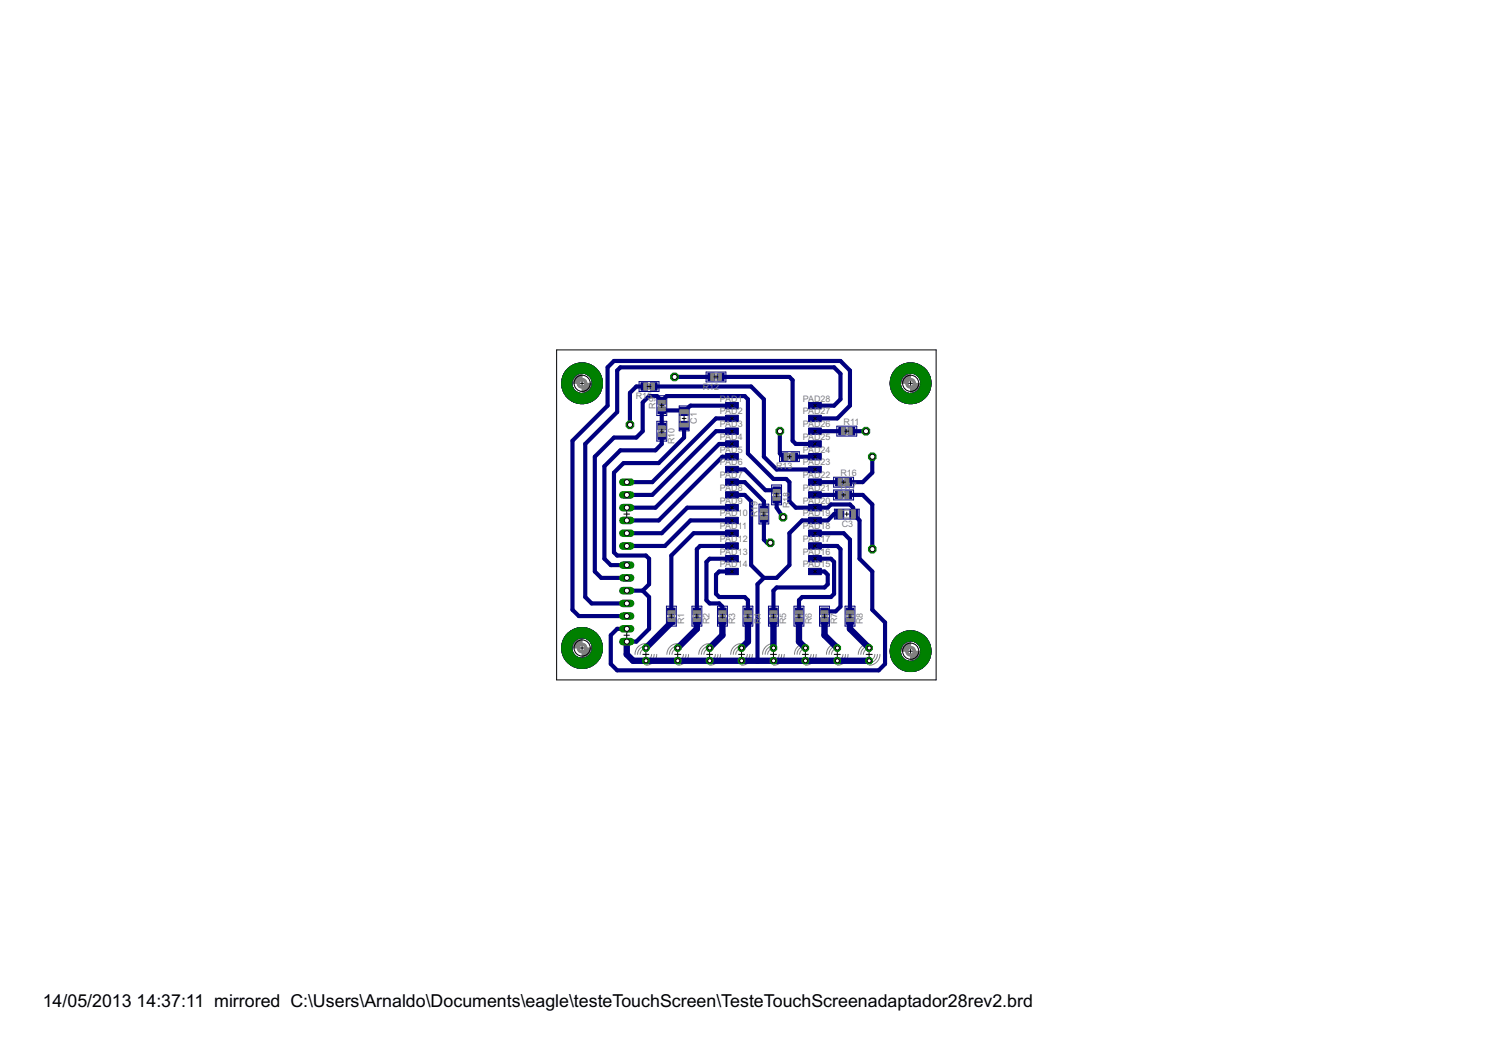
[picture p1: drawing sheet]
<svg xmlns="http://www.w3.org/2000/svg" width="297mm" height="210mm" viewBox="0 0 297 210" stroke-linecap="round" stroke-linejoin="round" font-family="sans-serif">
<g fill="none" stroke="#000" stroke-width=".2">
<path d="M115 76.3h1.6M115.8 75.5v1.6M133.8 75h.8M134.2 74.6v.8M180.4 76.3h1.6M181.2 75.5v1.6M124.9 84.5h.8M125.3 84.1v.8M154.7 85.8h.9M155.2 85.4v.8M171.9 85.8h.8M172.3 85.4v.8"/>
<path d="M173.3 90.6l.5 .5M173.8 90.6l-.5 .5M124.1 117.5h1.1M124.1 102.3h1.1M124.7 101.7v1.1M124.7 116.9v1.2M152.8 108h.8M153.2 107.6v.8M155.4 102.9h.8M155.8 102.5v.8M173.1 109.3h.9M173.5 108.9v.8"/>
<path d="M115 128.9h1.6M115.8 128.1v1.7M124.1 126.4h1.1M124.7 125.9v1M127.9 130.2h1.2M128.5 129.6v1.2M134.2 130.2h1.2M134.8 129.6v1.2M140.6 130.2h1.2M141.2 129.6v1.2M146.9 130.2h1.2M147.5 129.6v1.2"/>
<path d="M153.3 130.2h1.2M153.9 129.6v1.2M159.6 130.2h1.2M160.2 129.6v1.2M166 130.2h1.2M166.6 129.6v1.2M172.3 130.2h1.2M172.9 129.6v1.2M180.4 129.6h1.6M181.2 128.8v1.6"/>
</g>
<g fill="none" stroke="#808080" stroke-width=".2">
<path d="M128.5 129.1l-.7 .2-.3 .4-.1 .5M128.5 128.5a1.63 1.63 0 0 0-1.6 1.7M128.5 128a2.15 2.15 0 0 0-2.2 2.2M129.6 130.2l-.2 .7-.4 .3-.5 .1M130.2 130.2a1.66 1.66 0 0 1-1.7 1.6M130.7 130.2a2.15 2.15 0 0 1-2.2 2.2M134.8 129.1l-.7 .2-.3 .4-.1 .5M134.8 128.5a1.66 1.66 0 0 0-1.6 1.7M134.8 128a2.18 2.18 0 0 0-2.1 2.2M136 130.2l-.3 .7-.4 .3-.5 .1M136.5 130.2a1.63 1.63 0 0 1-1.7 1.6M137 130.2a2.15 2.15 0 0 1-2.2 2.2"/>
<path d="M141.2 129.1l-.7 .2-.3 .4-.2 .5M141.2 128.5a1.66 1.66 0 0 0-1.7 1.7M141.2 128a2.18 2.18 0 0 0-2.2 2.2M142.3 130.2l-.1 .5-.3 .4-.7 .2M142.8 130.2a1.66 1.66 0 0 1-1.6 1.6M143.3 130.2a2.15 2.15 0 0 1-2.1 2.2M147.5 129.1l-.7 .2-.3 .4-.1 .5M147.5 128.5a1.66 1.66 0 0 0-1.6 1.7M147.5 128a2.18 2.18 0 0 0-2.1 2.2M148.7 130.2l-.1 .5-.3 .4-.8 .2M149.2 130.2a1.66 1.66 0 0 1-1.7 1.6M149.7 130.2a2.15 2.15 0 0 1-2.2 2.2"/>
<path d="M153.9 129.1l-.7 .2-.4 .4-.1 .5M153.9 128.5a1.66 1.66 0 0 0-1.7 1.7M153.9 128a2.15 2.15 0 0 0-2.2 2.2M155 130.2l-.1 .5-.3 .4-.7 .2M155.5 130.2a1.66 1.66 0 0 1-1.6 1.6M156 130.2a2.15 2.15 0 0 1-2.1 2.2M160.2 129.1l-.7 .2-.3 .4-.1 .5M160.2 128.5a1.66 1.66 0 0 0-1.6 1.7M160.2 128a2.15 2.15 0 0 0-2.1 2.2M161.4 130.2l-.3 .7-.4 .3-.5 .1M161.9 130.2a1.66 1.66 0 0 1-1.7 1.6M162.4 130.2a2.15 2.15 0 0 1-2.2 2.2"/>
<path d="M166.6 129.1l-.7 .2-.4 .4-.1 .5M166.6 128.5a1.63 1.63 0 0 0-1.7 1.7M166.6 128a2.15 2.15 0 0 0-2.2 2.2M167.7 130.2l-.2 .7-.4 .3-.5 .1M168.2 130.2a1.63 1.63 0 0 1-1.6 1.6M168.7 130.2a2.11 2.11 0 0 1-2.1 2.2M172.9 129.1l-.7 .2-.3 .4-.1 .5M172.9 128.5a1.66 1.66 0 0 0-1.6 1.7M172.9 128a2.18 2.18 0 0 0-2.1 2.2M174.1 130.2l-.3 .7-.4 .3-.5 .1M174.6 130.2a1.66 1.66 0 0 1-1.7 1.6M175.1 130.2a2.15 2.15 0 0 1-2.2 2.2"/>
</g>
<g fill="#808080" stroke="#808080" stroke-width=".2">
<path d="M173.3 90.6h.5v.5h-.5z"/>
<path d="M125.1 84.3h.5v.5h-.5z"/>
<path d="M154.9 85.5h.5v.5h-.5z"/>
<path d="M133.9 74.7h.6v.5h-.6z"/>
<path d="M172 85.5h.5v.5h-.5z"/>
<path d="M155.5 102.7h.5v.5h-.5z"/>
<path d="M153 107.7h.5v.5h-.5z"/>
<path d="M124.4 124.9h.5v.5h-.5z"/>
<path d="M124.4 127.4h.5v.5h-.5z"/>
<path d="M173.3 109h.5v.5h-.5z"/>
<path d="M124.4 119.8h.5v.5h-.5z"/>
<path d="M124.4 117.3h.5v.5h-.5z"/>
<path d="M124.4 114.7h.5v.5h-.5z"/>
<path d="M124.4 112.2h.5v.5h-.5z"/>
<path d="M124.4 122.3h.5v.5h-.5z"/>
<path d="M124.4 105.8h.5v.5h-.5z"/>
<path d="M124.4 103.3h.5v.5h-.5z"/>
<path d="M124.4 100.8h.5v.5h-.5z"/>
<path d="M124.4 98.2h.5v.5h-.5z"/>
<path d="M124.4 95.7h.5v.5h-.5z"/>
<path d="M124.4 108.4h.5v.5h-.5z"/>
</g>
<g fill="#808080" stroke="#808080" stroke-width=".2">
<path d="M116.7 128.9h2.5a3.4 3.4 0 0 1-3.4 3.4v-2.5l.6-.2z" fill-rule="evenodd"/>
<path d="M113.4 126.5l1.2-.8 1.2-.2v2.5l-.7 .3-.2 .6h-2.5l.2-1.2z" fill-rule="evenodd"/>
<path d="M115.1 128.2a1 1 0 0 1 1.1-.2 1 1 0 0 1 .6 .9h-.5a.53 .53 0 0 1-.7 .5 .53 .53 0 0 1-.1-.9 .53 .53 0 0 1 .8 .3v.1h.5a.99 .99 0 0 1-1.4 .9 .99 .99 0 0 1-.3-1.6z" fill-rule="evenodd"/>
<path d="M115.8 77.2l.6-.3 .3-.6h2.5a3.4 3.4 0 0 1-3.4 3.4z" fill-rule="evenodd"/>
<path d="M113.4 73.9l1.2-.8 1.2-.2v2.5l-.7 .2-.2 .7h-2.5l.2-1.2z" fill-rule="evenodd"/>
<path d="M115.1 75.5a1 1 0 0 1 1.1-.1 1 1 0 0 1 .6 .9h-.5a.53 .53 0 0 1-.7 .4 .53 .53 0 0 1-.1-.9 .53 .53 0 0 1 .8 .3v.2h.5a.99 .99 0 0 1-1.4 .9 .99 .99 0 0 1-.3-1.7z" fill-rule="evenodd"/>
<path d="M181.2 130.5l.6-.3 .3-.6h2.5a3.4 3.4 0 0 1-3.4 3.4z" fill-rule="evenodd"/>
<path d="M178.8 127.1l1.2-.7 1.2-.2v2.5l-.7 .2-.2 .7h-2.5l.2-1.2z" fill-rule="evenodd"/>
<path d="M180.5 128.8a1 1 0 0 1 1.1-.1 1 1 0 0 1 .6 .9h-.5a.53 .53 0 0 1-.8 .4 .53 .53 0 0 1-.1-.9 .53 .53 0 0 1 .9 .3v.2h.5a.99 .99 0 0 1-1.4 .9 .99 .99 0 0 1-.3-1.7z" fill-rule="evenodd"/>
<path d="M181.2 77.2l.6-.3 .3-.6h2.5a3.4 3.4 0 0 1-3.4 3.4z" fill-rule="evenodd"/>
<path d="M178.8 73.9l1.2-.8 1.2-.2v2.5l-.7 .2-.2 .7h-2.5l.2-1.2z" fill-rule="evenodd"/>
<path d="M180.5 75.5a1 1 0 0 1 1.1-.1 1 1 0 0 1 .6 .9h-.5a.53 .53 0 0 1-.8 .4 .53 .53 0 0 1-.1-.9 .53 .53 0 0 1 .9 .3v.2h.5a.99 .99 0 0 1-1.4 .9 .99 .99 0 0 1-.3-1.7z" fill-rule="evenodd"/>
</g>
<g fill="#800000" stroke="#800000" stroke-width=".2">
<path d="M113.1 125.9a4.1 4.1 0 0 1 4.3-.7 4.1 4.1 0 0 1 2.5 3.7h-2.1a2.04 2.04 0 0 1-3 1.8 2.04 2.04 0 0 1-.2-3.5 2.04 2.04 0 0 1 3.2 1.4v.3h2.1a4.1 4.1 0 0 1-5.7 3.8 4.1 4.1 0 0 1-1.1-6.8z" fill-rule="evenodd"/>
<path d="M113.1 73.3a4.1 4.1 0 0 1 4.3-.8 4.1 4.1 0 0 1 2.5 3.8h-2.1a2.04 2.04 0 0 1-3 1.7 2.04 2.04 0 0 1-.2-3.4 2.04 2.04 0 0 1 3.2 1.3v.4h2.1a4.1 4.1 0 0 1-5.7 3.7 4.1 4.1 0 0 1-1.1-6.7z" fill-rule="evenodd"/>
<path d="M178.4 126.6a4.1 4.1 0 0 1 4.4-.7 4.1 4.1 0 0 1 2.4 3.7h-2a2.03 2.03 0 0 1-3 1.7 2.03 2.03 0 0 1-.2-3.4 2.03 2.03 0 0 1 3.2 1.3v.4h2a4.1 4.1 0 0 1-5.7 3.7 4.1 4.1 0 0 1-1.1-6.7z" fill-rule="evenodd"/>
<path d="M178.4 73.3a4.1 4.1 0 0 1 4.4-.8 4.1 4.1 0 0 1 2.4 3.8h-2a2.03 2.03 0 0 1-3 1.7 2.03 2.03 0 0 1-.2-3.4 2.03 2.03 0 0 1 3.2 1.3v.4h2a4.1 4.1 0 0 1-5.7 3.7 4.1 4.1 0 0 1-1.1-6.7z" fill-rule="evenodd"/>
<path d="M113.1 125.9a4.1 4.1 0 0 1 4.3-.7 4.1 4.1 0 0 1 2.5 3.7h-2.1a2.04 2.04 0 0 1-3 1.8 2.04 2.04 0 0 1-.2-3.5 2.04 2.04 0 0 1 3.2 1.4v.3h2.1a4.1 4.1 0 0 1-5.7 3.8 4.1 4.1 0 0 1-1.1-6.8z" fill-rule="evenodd"/>
<path d="M113.1 73.3a4.1 4.1 0 0 1 4.3-.8 4.1 4.1 0 0 1 2.5 3.8h-2.1a2.04 2.04 0 0 1-3 1.7 2.04 2.04 0 0 1-.2-3.4 2.04 2.04 0 0 1 3.2 1.3v.4h2.1a4.1 4.1 0 0 1-5.7 3.7 4.1 4.1 0 0 1-1.1-6.7z" fill-rule="evenodd"/>
<path d="M178.4 126.6a4.1 4.1 0 0 1 4.4-.7 4.1 4.1 0 0 1 2.4 3.7h-2a2.03 2.03 0 0 1-3 1.7 2.03 2.03 0 0 1-.2-3.4 2.03 2.03 0 0 1 3.2 1.3v.4h2a4.1 4.1 0 0 1-5.7 3.7 4.1 4.1 0 0 1-1.1-6.7z" fill-rule="evenodd"/>
<path d="M178.4 73.3a4.1 4.1 0 0 1 4.4-.8 4.1 4.1 0 0 1 2.4 3.8h-2a2.03 2.03 0 0 1-3 1.7 2.03 2.03 0 0 1-.2-3.4 2.03 2.03 0 0 1 3.2 1.3v.4h2a4.1 4.1 0 0 1-5.7 3.7 4.1 4.1 0 0 1-1.1-6.7z" fill-rule="evenodd"/>
</g>
<g fill="#000080" stroke="#000080" stroke-width=".2">
<path d="M132.8 121h1.5v1.3h-1.5z"/>
<path d="M132.8 122.9h1.5v1.3h-1.5z"/>
<path d="M137.9 121h1.5v1.3h-1.5z"/>
<path d="M137.9 122.9h1.5v1.3h-1.5z"/>
<path d="M143 121h1.5v1.3h-1.5z"/>
<path d="M143 122.9h1.5v1.3h-1.5z"/>
<path d="M148.1 121h1.4v1.3h-1.4z"/>
<path d="M148.1 122.9h1.4v1.3h-1.4z"/>
<path d="M153.1 121h1.5v1.3h-1.5z"/>
<path d="M153.1 122.9h1.5v1.3h-1.5z"/>
<path d="M158.2 121h1.5v1.3h-1.5z"/>
<path d="M158.2 122.9h1.5v1.3h-1.5z"/>
<path d="M163.3 121h1.5v1.3h-1.5z"/>
<path d="M163.3 122.9h1.5v1.3h-1.5z"/>
<path d="M168.4 121h1.4v1.3h-1.4z"/>
<path d="M168.4 122.9h1.4v1.3h-1.4z"/>
<path d="M130.9 81h1.5v1.3h-1.5z"/>
<path d="M130.9 79.1h1.5v1.3h-1.5z"/>
<path d="M135.2 81h1.8v1.7h-1.8z"/>
<path d="M135.2 83.8h1.8v1.6h-1.8z"/>
<path d="M130.9 84.2h1.5v1.3h-1.5z"/>
<path d="M130.9 86.1h1.5v1.3h-1.5z"/>
<path d="M144.4 80.1h2.5v1.2h-2.5z"/>
<path d="M144.4 82.6h2.5v1.3h-2.5z"/>
<path d="M144.4 85.2h2.5v1.2h-2.5z"/>
<path d="M144.4 87.7h2.5v1.3h-2.5z"/>
<path d="M144.4 90.2h2.5v1.3h-2.5z"/>
<path d="M144.4 92.8h2.5v1.2h-2.5z"/>
<path d="M144.4 95.3h2.5v1.3h-2.5z"/>
<path d="M144.4 97.8h2.5v1.3h-2.5z"/>
<path d="M144.4 100.4h2.5v1.2h-2.5z"/>
<path d="M144.4 102.9h2.5v1.3h-2.5z"/>
<path d="M144.4 105.5h2.5v1.2h-2.5z"/>
<path d="M144.4 108h2.5v1.3h-2.5z"/>
<path d="M144.4 110.5h2.5v1.3h-2.5z"/>
<path d="M144.4 113.1h2.5v1.2h-2.5z"/>
<path d="M166.9 85h1.3v1.5h-1.3z"/>
<path d="M168.8 85h1.3v1.5h-1.3z"/>
<path d="M142.7 74.3h1.4v1.4h-1.4z"/>
<path d="M140.8 74.3h1.4v1.4h-1.4z"/>
<path d="M157.4 90.1h1.3v1.5h-1.3z"/>
<path d="M155.4 90.1h1.4v1.5h-1.4z"/>
<path d="M129.4 76.2h1.3v1.4h-1.3z"/>
<path d="M127.5 76.2h1.3v1.4h-1.3z"/>
<path d="M166.2 95.2h1.4v1.5h-1.4z"/>
<path d="M168.1 95.2h1.3v1.5h-1.3z"/>
<path d="M166.2 97.7h1.4v1.5h-1.4z"/>
<path d="M168.1 97.7h1.3v1.5h-1.3z"/>
<path d="M153.8 96.9h1.5v1.3h-1.5z"/>
<path d="M153.8 98.8h1.5v1.3h-1.5z"/>
<path d="M151.2 102.6h1.5v1.3h-1.5z"/>
<path d="M151.2 100.7h1.5v1.3h-1.5z"/>
<path d="M160.9 113.1h2.5v1.2h-2.5z"/>
<path d="M160.9 110.5h2.5v1.3h-2.5z"/>
<path d="M160.9 108h2.5v1.3h-2.5z"/>
<path d="M160.9 105.5h2.5v1.2h-2.5z"/>
<path d="M160.9 102.9h2.5v1.3h-2.5z"/>
<path d="M160.9 100.4h2.5v1.2h-2.5z"/>
<path d="M160.9 97.8h2.5v1.3h-2.5z"/>
<path d="M160.9 95.3h2.5v1.3h-2.5z"/>
<path d="M160.9 92.8h2.5v1.2h-2.5z"/>
<path d="M160.9 90.2h2.5v1.3h-2.5z"/>
<path d="M160.9 87.7h2.5v1.3h-2.5z"/>
<path d="M160.9 85.2h2.5v1.2h-2.5z"/>
<path d="M160.9 82.6h2.5v1.3h-2.5z"/>
<path d="M160.9 80.1h2.5v1.2h-2.5z"/>
<path d="M169.1 101.4h1.6v1.8h-1.6z"/>
<path d="M166.3 101.4h1.6v1.8h-1.6z"/>
</g>
<g fill="none" stroke="#000080" stroke-width=".83">
<path d="M128.2 76.9h-1.6l-1.3 1.3v6.3M130.1 76.9h19.3l2.6 2.5v11.5l2.5 2.5h7.6M134.2 75h7.3M143.4 75h13.7l.6 .6v12.1l.6 .6h3.8M131.7 86.7v1.6l-1.3 1.3h-7l-3.2 3.2v18.4l1.3 1.2h3.2M136.1 84.6v2.5l-5.1 5h-6.9l-1.9 1.9v15.9l.6 .6h5.7l.6 .7v5l-1.2 1.3M145.6 95.9h2.6l3.8 3.8v1.6M145.6 85.8h-3.1l-12.7 12.7h-5.1M145.6 98.5h2.6l1.2 1.2v12.7l2.6 2.6M145.6 83.2h-3.1l-12.7 12.7h-5.1M145.6 90.9h-1.9l-12.7 12.6h-6.3M145.6 88.3h-2.5l-12.7 12.7h-5.7"/>
<path d="M145.6 80.7h-8.2l-1.3 1.2-.2-.2h-4.2v3.1M145.6 93.4h2.6l4.1 4.1h2.2M154.5 99.4v1.6l1.3 1.9M155.2 85.8v4.4l.6 .7h.3M158 90.9h4.1M162.1 98.5h4.8M162.1 95.9h4.8M162.1 85.8h5.4M162.1 80.7h3.8l1.3-1.3v-5l-1.3-1.3h-42.5l-.6 .6v8.3l-6.4 6.3v30.5l1.3 1.3h7M162.1 83.2h4.5l2.5-2.5v-7l-1.9-1.9h-45l-1.3 1.3v7.6l-7 7v33.6l1.3 1.3h9.5M168.8 98.5h2.8l1.9 1.9v8.9M169.4 85.8h2.9"/>
<path d="M173.5 90.9v3.1l-1.9 1.9h-2.8M124.7 115h-5.1l-1.3-1.3v-22.8l3.9-3.8h4.4l1.3-1.3v-5.7l1.2-1.3h1.6l1 1 .9-1h15.6l.6 .6v10.8l5.1 5.1h2.5l.7 .6v3.8l1.2 1.3h6.4l.6-.6h3.8l.6 .6v1.2l1.3 1.3v7.7l2.5 2.5v7.6l2.6 2.5v8.3l-1.3 1.3h-52l-1.3-1.3v-5.7l1.3-1.3h1.9v-.1M124.7 117.5h3.2M127.9 117.5l1.2 1.3v6.3l-2.5 2.6h-1.9M145.6 103.5h-8.2l-5.1 5.1h-7.6M145.6 113.7h-2.5l-.6 .6v3.9l.6 .6h5.1l.6 .6v2.2M145.6 108.6h-6.3l-.7 .7v12.3M145.6 101h-8.9l-5 5.1h-7M145.6 111.2h-4.4l-.7 .6v7.6l.7 .7h1.9l.6 .6v.9M145.6 106.1h-7.6l-4.4 4.4v11.1M152 103.2v4.2l.6 .6h.6M152 115l-1.3 1.2v15.3"/>
<path d="M162.1 108.6h4.5l.6 .7v11.4l-1 .9h-2.2M162.1 106.1h5.8l1.2 1.3v14.2M162.1 111.2h3.2l.6 .6v6.4l-.6 .6h-5.7l-.6 .6v2.2M162.1 113.7h1.9l.7 .6v1.9l-.7 .7h-9.5l-.6 .6v4.1M167.1 102.3h-1.2l-1.2 1.2h-5.1l-2.5 2.6v6.3l-2.6 2.6h-2.5"/>
</g>
<path d="M124.7 127.7v2.5l1.3 1.3h46.9M133.6 123.5v.3l-5.1 5.1M138.6 123.5v1.6l-3.8 3.8M143.7 123.5v2.9l-2.5 2.5M148.8 123.5v4.2l-1.3 1.2M153.9 123.5v5.4M159 123.5v4.2l1.2 1.2M164 123.5v2.9l2.6 2.5M169.1 123.5v1.6l3.8 3.8" fill="none" stroke="#000080" stroke-width="1.3"/>
<circle cx="128.5" cy="128.9" r=".71" fill="#008000" stroke="#008000" stroke-width=".2"/>
<circle cx="128.5" cy="128.9" r=".4" fill="#fff" stroke="#000" stroke-width=".2"/>
<circle cx="128.5" cy="131.5" r=".71" fill="#008000" stroke="#008000" stroke-width=".2"/>
<circle cx="128.5" cy="131.5" r=".4" fill="#fff" stroke="#000" stroke-width=".2"/>
<circle cx="134.8" cy="128.9" r=".71" fill="#008000" stroke="#008000" stroke-width=".2"/>
<circle cx="134.9" cy="128.9" r=".4" fill="#fff" stroke="#000" stroke-width=".2"/>
<circle cx="134.8" cy="131.5" r=".71" fill="#008000" stroke="#008000" stroke-width=".2"/>
<circle cx="134.9" cy="131.5" r=".4" fill="#fff" stroke="#000" stroke-width=".2"/>
<circle cx="141.2" cy="128.9" r=".71" fill="#008000" stroke="#008000" stroke-width=".2"/>
<circle cx="141.2" cy="128.9" r=".4" fill="#fff" stroke="#000" stroke-width=".2"/>
<circle cx="141.2" cy="131.5" r=".71" fill="#008000" stroke="#008000" stroke-width=".2"/>
<circle cx="141.2" cy="131.5" r=".4" fill="#fff" stroke="#000" stroke-width=".2"/>
<circle cx="147.5" cy="128.9" r=".71" fill="#008000" stroke="#008000" stroke-width=".2"/>
<circle cx="147.6" cy="128.9" r=".4" fill="#fff" stroke="#000" stroke-width=".2"/>
<circle cx="147.5" cy="131.5" r=".71" fill="#008000" stroke="#008000" stroke-width=".2"/>
<circle cx="147.6" cy="131.5" r=".4" fill="#fff" stroke="#000" stroke-width=".2"/>
<circle cx="153.9" cy="128.9" r=".71" fill="#008000" stroke="#008000" stroke-width=".2"/>
<circle cx="153.9" cy="128.9" r=".4" fill="#fff" stroke="#000" stroke-width=".2"/>
<circle cx="153.9" cy="131.5" r=".71" fill="#008000" stroke="#008000" stroke-width=".2"/>
<circle cx="153.9" cy="131.5" r=".4" fill="#fff" stroke="#000" stroke-width=".2"/>
<circle cx="160.2" cy="128.9" r=".71" fill="#008000" stroke="#008000" stroke-width=".2"/>
<circle cx="160.3" cy="128.9" r=".4" fill="#fff" stroke="#000" stroke-width=".2"/>
<circle cx="160.2" cy="131.5" r=".71" fill="#008000" stroke="#008000" stroke-width=".2"/>
<circle cx="160.3" cy="131.5" r=".4" fill="#fff" stroke="#000" stroke-width=".2"/>
<circle cx="166.6" cy="128.9" r=".71" fill="#008000" stroke="#008000" stroke-width=".2"/>
<circle cx="166.6" cy="128.9" r=".4" fill="#fff" stroke="#000" stroke-width=".2"/>
<circle cx="166.6" cy="131.5" r=".71" fill="#008000" stroke="#008000" stroke-width=".2"/>
<circle cx="166.6" cy="131.5" r=".4" fill="#fff" stroke="#000" stroke-width=".2"/>
<circle cx="172.9" cy="128.9" r=".71" fill="#008000" stroke="#008000" stroke-width=".2"/>
<circle cx="172.9" cy="128.9" r=".4" fill="#fff" stroke="#000" stroke-width=".2"/>
<circle cx="172.9" cy="131.5" r=".71" fill="#008000" stroke="#008000" stroke-width=".2"/>
<circle cx="172.9" cy="131.5" r=".4" fill="#fff" stroke="#000" stroke-width=".2"/>
<circle cx="173.5" cy="90.9" r=".83" fill="#008000" stroke="#008000" stroke-width=".2"/>
<circle cx="173.6" cy="90.9" r=".51" fill="#fff" stroke="#000" stroke-width=".2"/>
<circle cx="125.3" cy="84.5" r=".83" fill="#008000" stroke="#008000" stroke-width=".2"/>
<circle cx="125.3" cy="84.5" r=".51" fill="#fff" stroke="#000" stroke-width=".2"/>
<circle cx="155.2" cy="85.8" r=".83" fill="#008000" stroke="#008000" stroke-width=".2"/>
<circle cx="155.2" cy="85.8" r=".51" fill="#fff" stroke="#000" stroke-width=".2"/>
<circle cx="134.2" cy="75" r=".83" fill="#008000" stroke="#008000" stroke-width=".2"/>
<circle cx="134.2" cy="75" r=".51" fill="#fff" stroke="#000" stroke-width=".2"/>
<circle cx="172.3" cy="85.8" r=".83" fill="#008000" stroke="#008000" stroke-width=".2"/>
<circle cx="172.3" cy="85.8" r=".51" fill="#fff" stroke="#000" stroke-width=".2"/>
<circle cx="155.8" cy="102.9" r=".83" fill="#008000" stroke="#008000" stroke-width=".2"/>
<circle cx="155.8" cy="102.9" r=".51" fill="#fff" stroke="#000" stroke-width=".2"/>
<circle cx="153.2" cy="108" r=".83" fill="#008000" stroke="#008000" stroke-width=".2"/>
<circle cx="153.3" cy="108" r=".51" fill="#fff" stroke="#000" stroke-width=".2"/>
<path d="M123.9 125.1h1.6" fill="none" stroke="#008000" stroke-width="1.5"/>
<circle cx="124.7" cy="125.1" r=".51" fill="#fff" stroke="#000" stroke-width=".2"/>
<path d="M123.9 127.7h1.6" fill="none" stroke="#008000" stroke-width="1.5"/>
<circle cx="124.7" cy="127.7" r=".51" fill="#fff" stroke="#000" stroke-width=".2"/>
<circle cx="173.5" cy="109.3" r=".83" fill="#008000" stroke="#008000" stroke-width=".2"/>
<circle cx="173.6" cy="109.3" r=".51" fill="#fff" stroke="#000" stroke-width=".2"/>
<path d="M123.9 112.4h1.6" fill="none" stroke="#008000" stroke-width="1.5"/>
<circle cx="124.7" cy="112.4" r=".51" fill="#fff" stroke="#000" stroke-width=".2"/>
<path d="M123.9 115h1.6" fill="none" stroke="#008000" stroke-width="1.5"/>
<circle cx="124.7" cy="115" r=".51" fill="#fff" stroke="#000" stroke-width=".2"/>
<path d="M123.9 117.5h1.6" fill="none" stroke="#008000" stroke-width="1.5"/>
<circle cx="124.7" cy="117.5" r=".51" fill="#fff" stroke="#000" stroke-width=".2"/>
<path d="M123.9 120.1h1.6" fill="none" stroke="#008000" stroke-width="1.5"/>
<circle cx="124.7" cy="120.1" r=".51" fill="#fff" stroke="#000" stroke-width=".2"/>
<path d="M123.9 122.6h1.6" fill="none" stroke="#008000" stroke-width="1.5"/>
<circle cx="124.7" cy="122.6" r=".51" fill="#fff" stroke="#000" stroke-width=".2"/>
<path d="M123.9 95.9h1.6" fill="none" stroke="#008000" stroke-width="1.5"/>
<circle cx="124.7" cy="95.9" r=".51" fill="#fff" stroke="#000" stroke-width=".2"/>
<path d="M123.9 98.5h1.6" fill="none" stroke="#008000" stroke-width="1.5"/>
<circle cx="124.7" cy="98.5" r=".51" fill="#fff" stroke="#000" stroke-width=".2"/>
<path d="M123.9 101h1.6" fill="none" stroke="#008000" stroke-width="1.5"/>
<circle cx="124.7" cy="101" r=".51" fill="#fff" stroke="#000" stroke-width=".2"/>
<path d="M123.9 103.5h1.6" fill="none" stroke="#008000" stroke-width="1.5"/>
<circle cx="124.7" cy="103.5" r=".51" fill="#fff" stroke="#000" stroke-width=".2"/>
<path d="M123.9 106.1h1.6" fill="none" stroke="#008000" stroke-width="1.5"/>
<circle cx="124.7" cy="106.1" r=".51" fill="#fff" stroke="#000" stroke-width=".2"/>
<path d="M123.9 108.6h1.6" fill="none" stroke="#008000" stroke-width="1.5"/>
<circle cx="124.7" cy="108.6" r=".51" fill="#fff" stroke="#000" stroke-width=".2"/>
<g fill="#000080" stroke="#000080" stroke-width=".2">
<path d="M113.1 125.9a4.1 4.1 0 0 1 4.3-.7 4.1 4.1 0 0 1 2.5 3.7h-2.1a2.04 2.04 0 0 1-3 1.8 2.04 2.04 0 0 1-.2-3.5 2.04 2.04 0 0 1 3.2 1.4v.3h2.1a4.1 4.1 0 0 1-5.7 3.8 4.1 4.1 0 0 1-1.1-6.8z" fill-rule="evenodd"/>
<path d="M113.1 73.3a4.1 4.1 0 0 1 4.3-.8 4.1 4.1 0 0 1 2.5 3.8h-2.1a2.04 2.04 0 0 1-3 1.7 2.04 2.04 0 0 1-.2-3.4 2.04 2.04 0 0 1 3.2 1.3v.4h2.1a4.1 4.1 0 0 1-5.7 3.7 4.1 4.1 0 0 1-1.1-6.7z" fill-rule="evenodd"/>
<path d="M178.4 126.6a4.1 4.1 0 0 1 4.4-.7 4.1 4.1 0 0 1 2.4 3.7h-2a2.03 2.03 0 0 1-3 1.7 2.03 2.03 0 0 1-.2-3.4 2.03 2.03 0 0 1 3.2 1.3v.4h2a4.1 4.1 0 0 1-5.7 3.7 4.1 4.1 0 0 1-1.1-6.7z" fill-rule="evenodd"/>
<path d="M178.4 73.3a4.1 4.1 0 0 1 4.4-.8 4.1 4.1 0 0 1 2.4 3.8h-2a2.03 2.03 0 0 1-3 1.7 2.03 2.03 0 0 1-.2-3.4 2.03 2.03 0 0 1 3.2 1.3v.4h2a4.1 4.1 0 0 1-5.7 3.7 4.1 4.1 0 0 1-1.1-6.7z" fill-rule="evenodd"/>
<path d="M113.1 125.9a4.1 4.1 0 0 1 4.3-.7 4.1 4.1 0 0 1 2.5 3.7h-2.1a2.04 2.04 0 0 1-3 1.8 2.04 2.04 0 0 1-.2-3.5 2.04 2.04 0 0 1 3.2 1.4v.3h2.1a4.1 4.1 0 0 1-5.7 3.8 4.1 4.1 0 0 1-1.1-6.8z" fill-rule="evenodd"/>
<path d="M113.1 73.3a4.1 4.1 0 0 1 4.3-.8 4.1 4.1 0 0 1 2.5 3.8h-2.1a2.04 2.04 0 0 1-3 1.7 2.04 2.04 0 0 1-.2-3.4 2.04 2.04 0 0 1 3.2 1.3v.4h2.1a4.1 4.1 0 0 1-5.7 3.7 4.1 4.1 0 0 1-1.1-6.7z" fill-rule="evenodd"/>
<path d="M178.4 126.6a4.1 4.1 0 0 1 4.4-.7 4.1 4.1 0 0 1 2.4 3.7h-2a2.03 2.03 0 0 1-3 1.7 2.03 2.03 0 0 1-.2-3.4 2.03 2.03 0 0 1 3.2 1.3v.4h2a4.1 4.1 0 0 1-5.7 3.7 4.1 4.1 0 0 1-1.1-6.7z" fill-rule="evenodd"/>
<path d="M178.4 73.3a4.1 4.1 0 0 1 4.4-.8 4.1 4.1 0 0 1 2.4 3.8h-2a2.03 2.03 0 0 1-3 1.7 2.03 2.03 0 0 1-.2-3.4 2.03 2.03 0 0 1 3.2 1.3v.4h2a4.1 4.1 0 0 1-5.7 3.7 4.1 4.1 0 0 1-1.1-6.7z" fill-rule="evenodd"/>
</g>
<g fill="none" stroke="#000080" stroke-width=".2">
<path d="M127.1 75.9h4v2h-4zM130.7 78.7h2v4h-2zM140.5 74h3.9v2h-3.9zM130.7 83.8h2v4h-2zM135.1 80.8h2v4.9h-2zM153.5 96.5h2v3.9h-2zM155.1 89.9h3.9v1.9h-3.9zM165.9 95h3.9v1.9h-3.9zM165.9 97.5h3.9v2h-3.9zM166.5 84.8h4v2h-4zM151 100.3h2v3.9h-2zM166 101.3h4.9v2h-4.9z"/>
<path d="M132.6 120.6h2v4h-2zM137.7 120.6h1.9v4h-1.9zM142.7 120.6h2v4h-2zM147.8 120.6h2v4h-2zM152.9 120.6h2v4h-2zM158 120.6h1.9v4h-1.9zM163 120.6h2v4h-2zM168.1 120.6h2v4h-2z"/>
</g>
<g fill="none" stroke="#808080" stroke-width=".2">
<path d="M128.7 77.5h.8M128.7 76.3h.8M142 75.6h.9M142 74.4h.9M131 80.3v.8M131 85.4v.8M132.3 80.3v.8M132.3 85.4v.8M135.3 82.3v1.9M136.9 82.3v1.9M153.9 98.1v.8M155.2 98.1v.8"/>
<path d="M156.6 91.5h.9M156.6 90.2h.9M167.4 95.3h.9M167.4 96.6h.9M167.4 97.8h.9M167.4 99.1h.9M168.1 85.2h.8M168.1 86.4h.8M151.3 101.9v.8M152.6 101.9v.8M167.5 103.1h1.9M167.5 101.5h1.9"/>
<path d="M132.9 122.2v.8M134.2 122.2v.8M138 122.2v.8M139.3 122.2v.8M143.1 122.2v.8M144.4 122.2v.8M148.2 122.2v.8M149.4 122.2v.8M153.2 122.2v.8M154.5 122.2v.8M158.3 122.2v.8M159.6 122.2v.8"/>
<path d="M163.4 122.2v.8M164.7 122.2v.8M168.5 122.2v.8M169.7 122.2v.8"/>
</g>
<g fill="#808080" stroke="#808080" stroke-width=".2">
<path d="M132.9 123h1.4v.6h-1.4z"/>
<path d="M132.9 121.5h1.4v.7h-1.4z"/>
<path d="M137.9 123h1.4v.6h-1.4z"/>
<path d="M137.9 121.5h1.4v.7h-1.4z"/>
<path d="M143 123h1.4v.6h-1.4z"/>
<path d="M143 121.5h1.4v.7h-1.4z"/>
<path d="M148.1 123h1.4v.6h-1.4z"/>
<path d="M148.1 121.5h1.4v.7h-1.4z"/>
<path d="M153.2 123h1.4v.6h-1.4z"/>
<path d="M153.2 121.5h1.4v.7h-1.4z"/>
<path d="M158.3 123h1.4v.6h-1.4z"/>
<path d="M158.3 121.5h1.4v.7h-1.4z"/>
<path d="M163.3 123h1.4v.6h-1.4z"/>
<path d="M163.3 121.5h1.4v.7h-1.4z"/>
<path d="M168.4 123h1.4v.6h-1.4z"/>
<path d="M168.4 121.5h1.4v.7h-1.4z"/>
<path d="M131 79.7h1.4v.6h-1.4z"/>
<path d="M131 81.1h1.4v.7h-1.4z"/>
<path d="M135.3 81.5h1.6v.8h-1.6z"/>
<path d="M135.3 84.2h1.6v.8h-1.6z"/>
<path d="M131 86.2h1.4v.6h-1.4z"/>
<path d="M131 84.7h1.4v.7h-1.4z"/>
<path d="M168.9 85.1h.6v1.4h-.6z"/>
<path d="M167.4 85.1h.6v1.4h-.6z"/>
<path d="M141.4 74.3h.6v1.4h-.6z"/>
<path d="M142.9 74.3h.6v1.4h-.6z"/>
<path d="M156 90.2h.6v1.4h-.6z"/>
<path d="M157.5 90.2h.6v1.4h-.6z"/>
<path d="M128.1 76.2h.6v1.4h-.6z"/>
<path d="M129.6 76.2h.6v1.4h-.6z"/>
<path d="M168.3 95.2h.6v1.4h-.6z"/>
<path d="M166.8 95.2h.6v1.4h-.6z"/>
<path d="M168.3 97.8h.6v1.4h-.6z"/>
<path d="M166.8 97.8h.6v1.4h-.6z"/>
<path d="M153.8 98.9h1.4v.6h-1.4z"/>
<path d="M153.8 97.4h1.4v.6h-1.4z"/>
<path d="M151.3 101.2h1.4v.7h-1.4z"/>
<path d="M151.3 102.7h1.4v.6h-1.4z"/>
<path d="M169.4 101.4h.8v1.7h-.8z"/>
<path d="M166.8 101.4h.7v1.7h-.7z"/>
</g>
<g fill="none" stroke="#000" stroke-width=".2">
<path d="M110.7 69.6h75.5v65.7h-75.5zM128.7 76.9h.8M129.1 76.5v.8M142 75h.9M142.5 74.6v.8M131.3 80.7h.8M131.3 85.8h.8M131.7 80.3v.8M131.7 85.4v.8M135.7 83.2h.8M136.1 82.8v.9M145.4 80.5l.5 .4"/>
<path d="M145.4 83l.5 .5M145.4 85.6l.5 .4M145.4 88.1l.5 .5M145.4 90.6l.5 .5M145.4 93.2l.5 .4M145.4 95.7l.5 .5M145.4 98.2l.5 .5M145.9 80.5l-.5 .4M145.9 83l-.5 .5M145.9 85.6l-.5 .4M145.9 88.1l-.5 .5M145.9 90.6l-.5 .5"/>
<path d="M145.9 93.2l-.5 .4M145.9 95.7l-.5 .5M145.9 98.2l-.5 .5M154.1 98.5h.8M154.5 98.1v.8M156.7 90.9h.8M157.1 90.5v.7M161.9 98.2l.5 .5M161.9 95.7l.5 .5M161.9 93.2l.5 .4M161.9 90.6l.5 .5M161.9 88.1l.5 .5"/>
<path d="M161.9 85.6l.5 .4M161.9 83l.5 .5M161.9 80.5l.5 .4M162.4 98.2l-.5 .5M162.4 95.7l-.5 .5M162.4 93.2l-.5 .4M162.4 90.6l-.5 .5M162.4 88.1l-.5 .5M162.4 85.6l-.5 .4M162.4 83l-.5 .5M162.4 80.5l-.5 .4M167.4 95.9h.8"/>
<path d="M167.4 98.5h.8M167.9 95.5v.8M167.9 98.1v.8M168.1 85.8h.8M168.5 85.4v.8M145.4 100.8l.5 .4M145.4 103.3l.5 .5M145.4 105.9l.5 .4M145.4 108.4l.5 .5M145.4 110.9l.5 .5M145.4 113.5l.5 .4M145.9 100.8l-.5 .4"/>
<path d="M145.9 103.3l-.5 .5M145.9 105.9l-.5 .4M145.9 108.4l-.5 .5M145.9 110.9l-.5 .5M145.9 113.5l-.5 .4M151.6 102.3h.8M152 101.9v.8M161.9 113.5l.5 .4M161.9 110.9l.5 .5M161.9 108.4l.5 .5M161.9 105.9l.5 .4M161.9 103.3l.5 .5"/>
<path d="M161.9 100.8l.5 .4M162.4 113.5l-.5 .4M162.4 110.9l-.5 .5M162.4 108.4l-.5 .5M162.4 105.9l-.5 .4M162.4 103.3l-.5 .5M162.4 100.8l-.5 .4M168.1 102.3h.8M168.5 101.9v.8M133.2 122.6h.8M133.6 122.2v.8M138.3 122.6h.7"/>
<path d="M138.6 122.2v.8M143.3 122.6h.8M143.7 122.2v.8M148.4 122.6h.8M148.8 122.2v.8M153.5 122.6h.8M153.9 122.2v.8M158.6 122.6h.8M159 122.2v.8M163.6 122.6h.8M164 122.2v.8M168.7 122.6h.8"/>
<path d="M169.1 122.2v.8"/>
<circle cx="115.8" cy="76.3" r="1.61"/>
<circle cx="181.2" cy="76.3" r="1.61"/>
<circle cx="115.8" cy="128.9" r="1.61"/>
<circle cx="181.2" cy="129.6" r="1.61"/>
</g>
<g fill="#008000" stroke="#008000" stroke-width=".2">
<path d="M113.1 125.9a4.1 4.1 0 0 1 4.3-.7 4.1 4.1 0 0 1 2.5 3.7h-2.1a2.04 2.04 0 0 1-3 1.8 2.04 2.04 0 0 1-.2-3.5 2.04 2.04 0 0 1 3.2 1.4v.3h2.1a4.1 4.1 0 0 1-5.7 3.8 4.1 4.1 0 0 1-1.1-6.8z" fill-rule="evenodd"/>
<path d="M113.1 73.3a4.1 4.1 0 0 1 4.3-.8 4.1 4.1 0 0 1 2.5 3.8h-2.1a2.04 2.04 0 0 1-3 1.7 2.04 2.04 0 0 1-.2-3.4 2.04 2.04 0 0 1 3.2 1.3v.4h2.1a4.1 4.1 0 0 1-5.7 3.7 4.1 4.1 0 0 1-1.1-6.7z" fill-rule="evenodd"/>
<path d="M178.4 126.6a4.1 4.1 0 0 1 4.4-.7 4.1 4.1 0 0 1 2.4 3.7h-2a2.03 2.03 0 0 1-3 1.7 2.03 2.03 0 0 1-.2-3.4 2.03 2.03 0 0 1 3.2 1.3v.4h2a4.1 4.1 0 0 1-5.7 3.7 4.1 4.1 0 0 1-1.1-6.7z" fill-rule="evenodd"/>
<path d="M178.4 73.3a4.1 4.1 0 0 1 4.4-.8 4.1 4.1 0 0 1 2.4 3.8h-2a2.03 2.03 0 0 1-3 1.7 2.03 2.03 0 0 1-.2-3.4 2.03 2.03 0 0 1 3.2 1.3v.4h2a4.1 4.1 0 0 1-5.7 3.7 4.1 4.1 0 0 1-1.1-6.7z" fill-rule="evenodd"/>
</g>
<g font-size="4">
<text x="8.5" y="200.4">14/05/2013</text>
<text x="27.2" y="200.4">14:37:11 mirrored C:\Users\Arnaldo\Documents\eagle\testeTouchScreen\TesteTouchScreenadaptador28rev2.brd</text>
</g>
<g font-size="2" fill="#808080">
<text x="139.8" y="77.5">R12</text>
<text x="126.5" y="79.4">R15</text>
<text x="130.4" y="81.3" transform="rotate(-90 130.4 81.3)">R9</text>
<text x="143.2" y="79.9">PAD1</text>
<text x="143.2" y="82.4">PAD2</text>
<text x="159.7" y="82.4">PAD27</text>
<text x="159.7" y="79.9">PAD28</text>
<text x="134.2" y="88.4" transform="rotate(-90 134.2 88.4)">R10</text>
<text x="138.6" y="84.3" transform="rotate(-90 138.6 84.3)">C1</text>
<text x="143.2" y="85">PAD3</text>
<text x="143.2" y="87.5">PAD4</text>
<text x="159.7" y="87.5">PAD25</text>
<text x="159.7" y="85">PAD26</text>
<text x="167.8" y="84.5">R11</text>
<text x="143.2" y="90.1">PAD5</text>
<text x="143.2" y="92.6">PAD6</text>
<text x="143.2" y="95.1">PAD7</text>
<text x="154.4" y="93.4">R13</text>
<text x="159.7" y="95.1">PAD22</text>
<text x="159.7" y="92.6">PAD23</text>
<text x="159.7" y="90.1">PAD24</text>
<text x="167.2" y="94.7">R16</text>
<text x="143.2" y="97.7">PAD8</text>
<text x="143.2" y="100.2">PAD9</text>
<text x="157.1" y="101.1" transform="rotate(-90 157.1 101.1)">R18</text>
<text x="159.7" y="100.2">PAD20</text>
<text x="159.7" y="97.7">PAD21</text>
<text x="167.2" y="97.2">R17</text>
<text x="143.2" y="102.8">PAD10</text>
<text x="143.2" y="105.3">PAD11</text>
<text x="143.2" y="107.8">PAD12</text>
<text x="150.7" y="102.9" transform="rotate(-90 150.7 102.9)">R19</text>
<text x="159.7" y="107.8">PAD17</text>
<text x="159.7" y="105.3">PAD18</text>
<text x="159.7" y="102.8">PAD19</text>
<text x="167.5" y="104.8">C3</text>
<text x="143.2" y="110.4">PAD13</text>
<text x="143.2" y="112.9">PAD14</text>
<text x="159.7" y="112.9">PAD15</text>
<text x="159.7" y="110.4">PAD16</text>
<text x="136.1" y="124.2" transform="rotate(-90 136.1 124.2)">R1</text>
<text x="141.2" y="124.2" transform="rotate(-90 141.2 124.2)">R2</text>
<text x="146.3" y="124.2" transform="rotate(-90 146.3 124.2)">R3</text>
<text x="151.3" y="124.2" transform="rotate(-90 151.3 124.2)">R4</text>
<text x="156.4" y="124.2" transform="rotate(-90 156.4 124.2)">R5</text>
<text x="161.5" y="124.2" transform="rotate(-90 161.5 124.2)">R6</text>
<text x="166.6" y="124.2" transform="rotate(-90 166.6 124.2)">R7</text>
<text x="171.6" y="124.2" transform="rotate(-90 171.6 124.2)">R8</text>
</g>
</svg>
